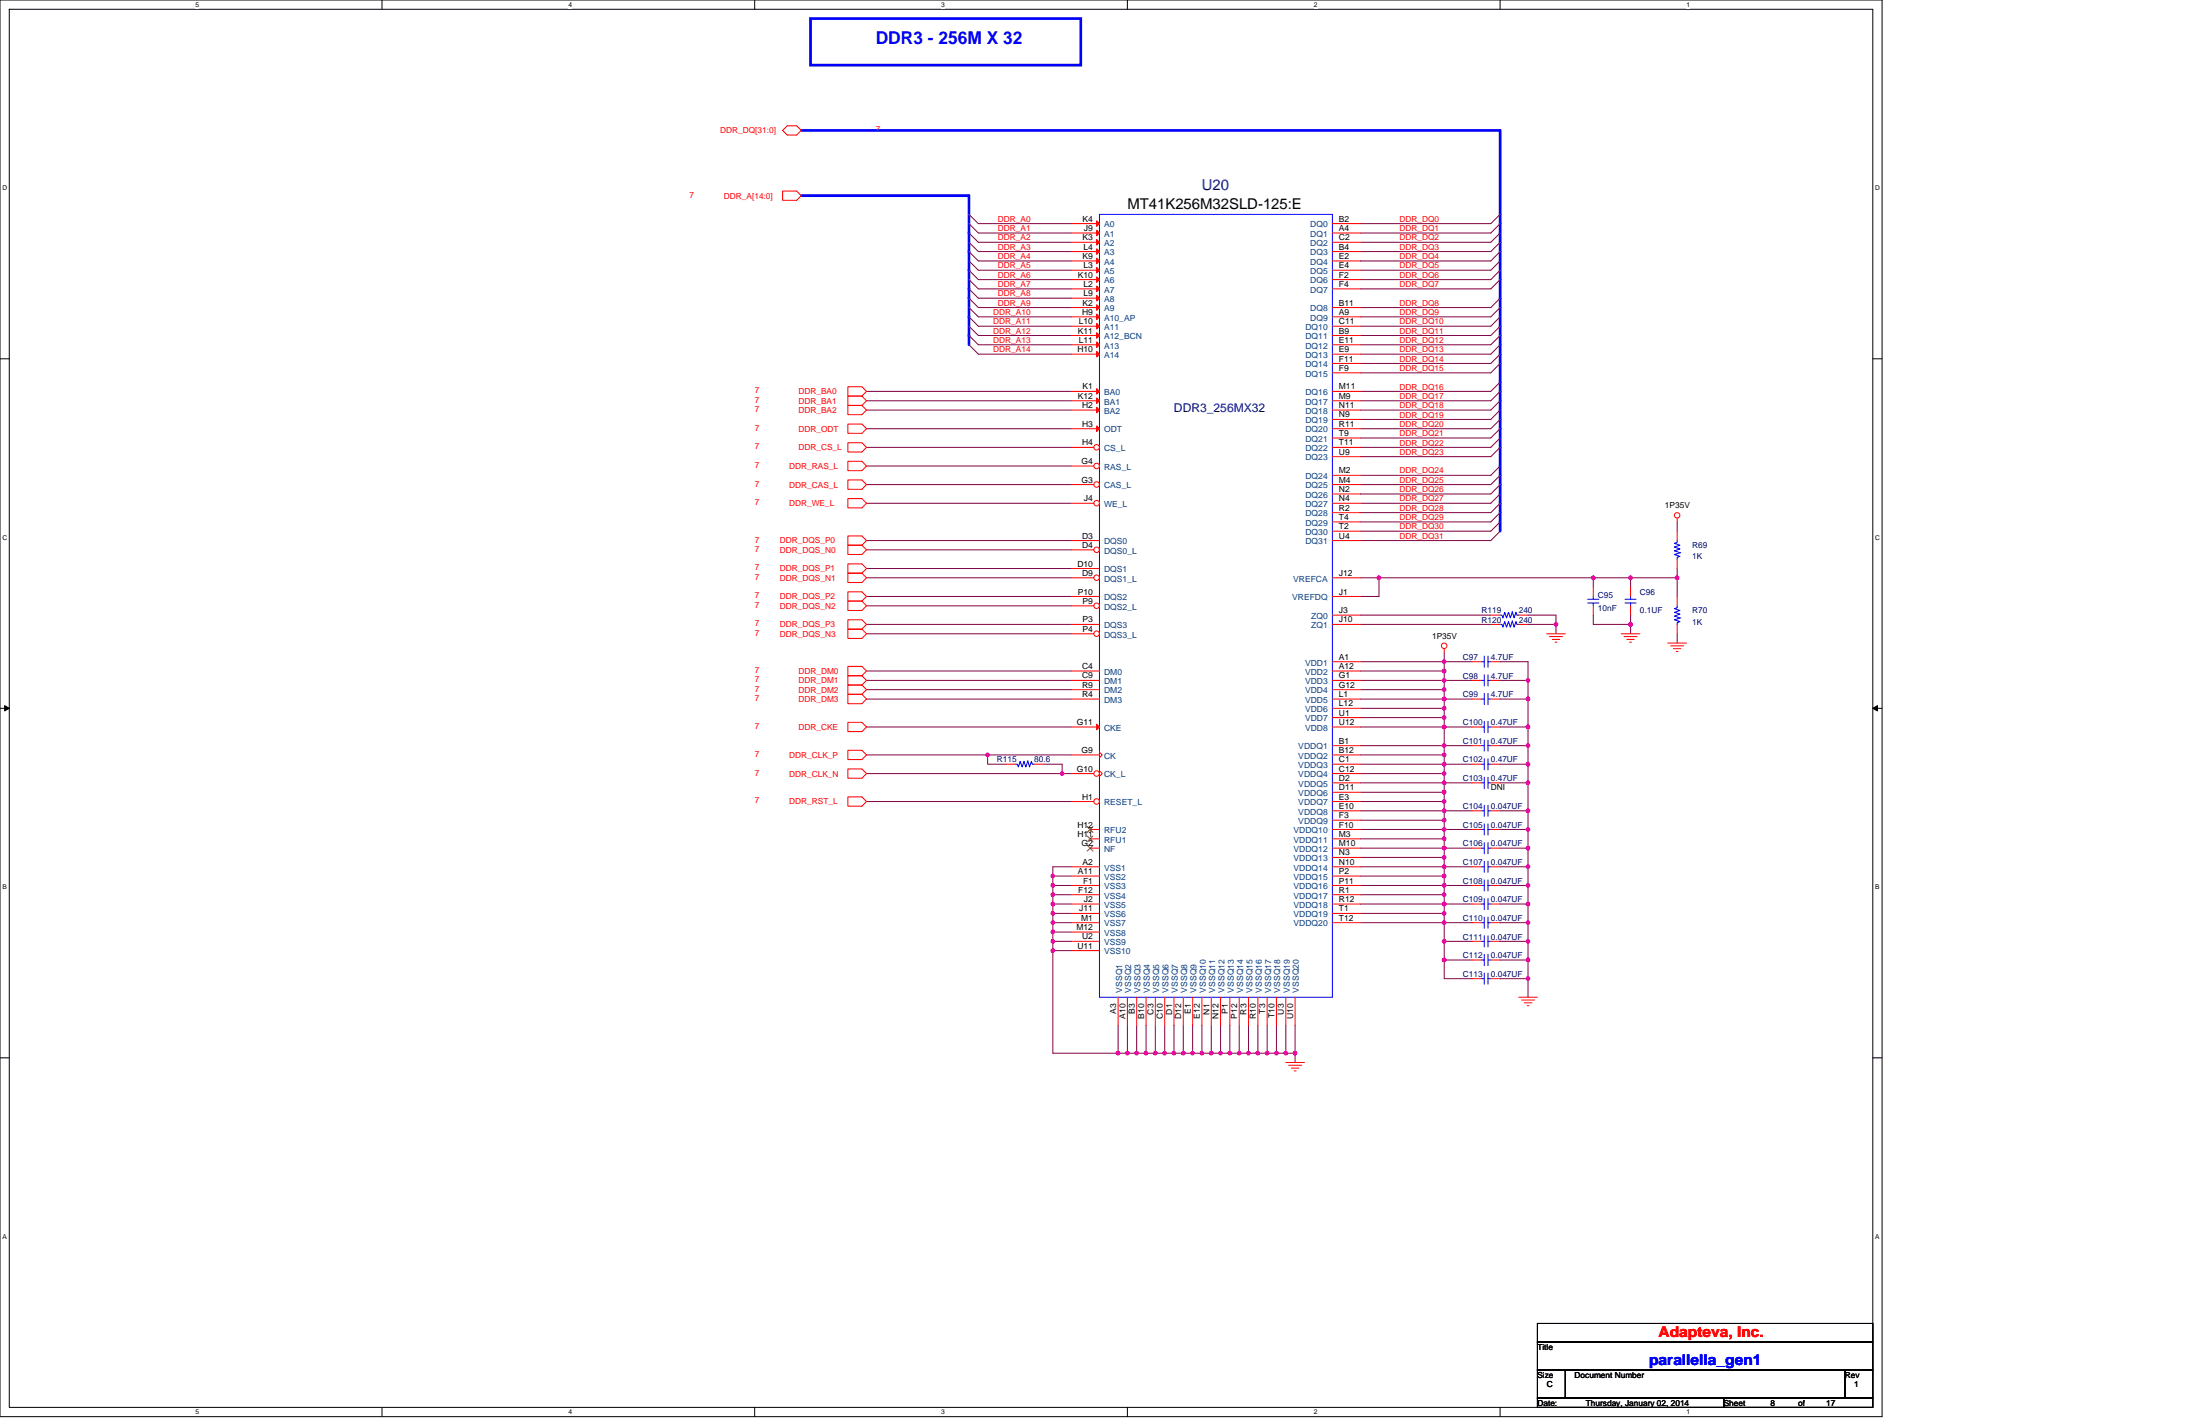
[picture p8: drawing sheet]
<svg xmlns="http://www.w3.org/2000/svg" width="432mm" height="279mm" viewBox="0 0 432 279" stroke-linecap="round" stroke-linejoin="round" font-family="sans-serif">
<path d="M0 0h369.4v278h-369.4zM1.8 1.8h365.8v274.3h-365.8z" fill="none" stroke="#000" stroke-width=".2"/>
<g fill="#fff">
<path d="M38.4 .2h.7v1.5h-.7z"/>
<path d="M38.4 276.3h.7v1.5h-.7z"/>
</g>
<path d="M75 0v1.8M75 276.1v1.9" fill="none" stroke="#000" stroke-width=".2"/>
<g fill="#fff">
<path d="M111.5 .2h.8v1.5h-.8z"/>
<path d="M111.5 276.3h.8v1.5h-.8z"/>
</g>
<path d="M148.1 0v1.8M148.1 276.1v1.9" fill="none" stroke="#000" stroke-width=".2"/>
<g fill="#fff">
<path d="M184.7 .2h.7v1.5h-.7z"/>
<path d="M184.7 276.3h.7v1.5h-.7z"/>
</g>
<path d="M221.3 0v1.8M221.3 276.1v1.9" fill="none" stroke="#000" stroke-width=".2"/>
<g fill="#fff">
<path d="M257.9 .2h.7v1.5h-.7z"/>
<path d="M257.9 276.3h.7v1.5h-.7z"/>
</g>
<path d="M294.4 0v1.8M294.4 276.1v1.9" fill="none" stroke="#000" stroke-width=".2"/>
<g fill="#fff">
<path d="M331 .2h.7v1.5h-.7z"/>
<path d="M331 276.3h.7v1.5h-.7z"/>
<path d="M.5 36.1h.9v1.5h-.9z"/>
<path d="M368 36.1h1v1.5h-1z"/>
<path d="M.5 104.7h.9v1.5h-.9z"/>
<path d="M368 104.7h1v1.5h-1z"/>
</g>
<path d="M0 70.4h1.8M367.6 70.4h1.8" fill="none" stroke="#000" stroke-width=".2"/>
<g fill="#fff">
<path d="M.5 173.3h.8v1.4h-.8z"/>
<path d="M368 173.3h.9v1.4h-.9z"/>
</g>
<path d="M0 139h1.8M367.6 139h1.8" fill="none" stroke="#000" stroke-width=".2"/>
<path d="M.9 138.5l.9 .5-.9 .5zM367.6 139l.9-.5v1z" fill="#000" stroke="#000" stroke-width=".2"/>
<g fill="#fff">
<path d="M.5 241.9h.8v1.4h-.8z"/>
<path d="M368 241.9h.9v1.4h-.9z"/>
</g>
<path d="M0 207.6h1.8M367.6 207.6h1.8M301.8 259.7h65.8v3.6h-65.8zM301.8 263.3h65.8v5.5h-65.8zM301.8 274.3h36.5v1.8h-36.5zM301.8 268.8h5.4v5.5h-5.4zM307.2 268.8h54.9v5.5h-54.9zM338.3 274.3h29.3v1.8h-29.3zM362.1 268.8h5.5v5.5h-5.5z" fill="none" stroke="#000" stroke-width=".2"/>
<path d="M159.1 3.6h53v9.2h-53zM157.3 38.4h32.9v29.2M157.3 25.6h137.1v78.6" fill="none" stroke="#00f" stroke-width=".53"/>
<g fill="none" stroke="#800040" stroke-width=".2">
<path d="M190.2 42.1l1.8 1.8h18.3M190.2 43.9l1.8 1.8h18.3M190.2 45.7l1.8 1.8h18.3M190.2 47.5l1.8 1.9h18.3M190.2 49.4l1.8 1.8h18.3M190.2 51.2l1.8 1.8h18.3M190.2 53l1.8 1.9h18.3M190.2 54.9l1.8 1.8h18.3M190.2 56.7l1.8 1.8h18.3M190.2 58.5l1.8 1.8h18.3M294.4 42.1l-1.8 1.8h-25.6M294.4 43.9l-1.8 1.8h-25.6"/>
<path d="M294.4 45.7l-1.8 1.8h-25.6M294.4 47.5l-1.8 1.9h-25.6M294.4 49.4l-1.8 1.8h-25.6M294.4 51.2l-1.8 1.8h-25.6M294.4 53l-1.8 1.9h-25.6M294.4 54.9l-1.8 1.8h-25.6M294.4 58.5l-1.8 1.8h-25.6M170.1 76.8h40.2M170.1 78.6h40.2M190.2 60.3l1.8 1.9h18.3M190.2 62.2l1.8 1.8h18.3M190.2 64l1.8 1.8h18.3"/>
<path d="M190.2 65.8l1.8 1.8h18.3M190.2 67.6l1.8 1.9h18.3M294.4 60.3l-1.8 1.9h-25.6M294.4 62.2l-1.8 1.8h-25.6M294.4 64l-1.8 1.8h-25.6M294.4 65.8l-1.8 1.8h-25.6M294.4 67.6l-1.8 1.9h-25.6M294.4 69.5l-1.8 1.8h-25.6M294.4 71.3l-1.8 1.9h-25.6M294.4 76.8l-1.8 1.8h-25.6M294.4 78.6l-1.8 1.9h-25.6M294.4 75l-1.8 1.8h-25.6"/>
<path d="M170.1 80.5h40.2M170.1 84.1h40.2M170.1 87.8h40.2M170.1 91.4h40.2M170.1 95.1h40.2M170.1 98.7h40.2M294.4 80.5l-1.8 1.8h-25.6M294.4 82.3l-1.8 1.8h-25.6M294.4 84.1l-1.8 1.8h-25.6M294.4 85.9l-1.8 1.9h-25.6M294.4 87.8l-1.8 1.8h-25.6M294.4 91.4l-1.8 1.9h-25.6"/>
<path d="M294.4 93.3l-1.8 1.8h-25.6M294.4 95.1l-1.8 1.8h-25.6M294.4 96.9l-1.8 1.8h-25.6M294.4 98.7l-1.8 1.9h-25.6M170.1 117h40.2M170.1 118.9h40.2M170.1 107.9h40.2M170.1 106.1h40.2M170.1 111.5h40.2M170.1 113.4h40.2M267 113.4h3.7v3.6h-3.7M270.7 113.4h42"/>
<path d="M294.4 100.6l-1.8 1.8h-25.6M294.4 102.4l-1.8 1.8h-25.6M294.4 104.2l-1.8 1.9h-25.6M312.7 113.4v1.8M312.7 113.4h7.3M320 113.4h9.2M320 113.4v1.8M329.2 111.5v5.5M329.2 102.4v1.8M170.1 122.5h40.2M170.1 124.4h40.2M170.1 131.7h40.2"/>
<path d="M170.1 133.5h40.2M170.1 135.3h40.2M170.1 137.2h40.2M267 120.7h25.6M267 139h16.5M267 135.3h16.5M267 133.5h16.5M267 131.7h16.5M267 129.8h16.5v1.9M267 137.2h16.5M267 122.5h25.6M283.5 128v1.8h5.4"/>
<path d="M283.5 137.2h5.4M283.5 133.5h5.4M283.5 131.7v1.8M283.5 137.2v1.8M283.5 133.5v1.8M283.5 139v1.8M283.5 135.3v1.9M294.4 129.8h5.5v3.7M294.4 133.5h5.5M294.4 137.2h5.5M299.9 120.7h5.5v1.8M299.9 133.5v3.7"/>
<path d="M299.9 137.2v5.4M299.9 122.5h5.5M305.4 122.5v1.9M312.7 120.7v1.8h7.3M320 120.7v1.8M320 122.5v1.9M329.2 124.4v1.8M170.1 157.3h40.2M170.1 142.6h40.2M170.1 148.1h23.7v1.8h3.7M193.8 148.1h16.5M204.8 149.9h3.7v1.9h-38.4"/>
<path d="M208.5 151.8h1.8M267 155.4h16.5M267 153.6h16.5M267 151.8h16.5M267 142.6h16.5M267 140.8h16.5M267 148.1h16.5M267 157.3h16.5M267 149.9h16.5M267 159.1h16.5M267 146.3h16.5M283.5 153.6h5.4"/>
<path d="M283.5 142.6h5.4M283.5 146.3h5.4M283.5 159.1h5.4M283.5 149.9h5.4M283.5 153.6v1.8M283.5 148.1v1.8M283.5 140.8v1.8M283.5 155.4v1.9M283.5 146.3v1.8M283.5 149.9v1.9M283.5 151.8v1.8M283.5 159.1v1.8"/>
<path d="M283.5 157.3v1.8M283.5 142.6v3.7M294.4 159.1h5.5M294.4 153.6h5.5M294.4 149.9h5.5M294.4 146.3h5.5M294.4 142.6h5.5M299.9 153.6v5.5M299.9 149.9v3.7M299.9 146.3v3.6M299.9 142.6v3.7M299.9 159.1v3.7"/>
<path d="M206.7 171.9h3.6M206.7 179.2v1.8M206.7 177.4v1.8M206.7 175.6v1.8M206.7 173.7v1.9M206.7 171.9v1.8M206.7 179.2h3.6M206.7 177.4h3.6M206.7 175.6h3.6M206.7 173.7h3.6M210.3 170.1h-3.6v1.8M267 160.9h16.5"/>
<path d="M267 162.8h16.5M267 164.6h16.5M267 166.4h16.5M267 168.2h16.5M267 171.9h16.5v1.8M267 175.6h16.5v1.8M267 177.4h16.5M267 179.2h16.5v1.8M267 173.7h16.5M267 170.1h16.5M283.5 170.1h5.4M283.5 166.4h5.4"/>
<path d="M283.5 162.8h5.4M283.5 164.6v1.8M283.5 173.7h5.4M283.5 177.4h5.4M283.5 168.2v1.9M283.5 160.9v1.9M283.5 173.7v1.9M283.5 162.8v1.8M283.5 166.4v1.8M283.5 177.4v1.8M283.5 170.1v1.8M294.4 170.1h5.5"/>
<path d="M294.4 166.4h5.5M294.4 162.8h5.5M294.4 177.4h5.5M294.4 173.7h5.5M299.9 166.4v3.7M299.9 162.8v3.6M299.9 173.7v3.7M299.9 177.4v3.6M299.9 170.1v3.6M206.7 186.5h3.6M206.7 182.9h3.6M206.7 186.5v20.2h12.8"/>
<path d="M206.7 182.9v1.8M206.7 181v1.9M206.7 184.7v1.8M206.7 184.7h3.6M206.7 181h3.6M267 181h16.5M283.5 184.7h5.4M283.5 181h5.4M283.5 188.4h5.4M283.5 188.4v3.6h5.4M283.5 181v3.7M283.5 184.7v3.7"/>
<path d="M294.4 184.7h5.5M294.4 181h5.5M294.4 188.4h5.5M294.4 192h5.5M299.9 192v3.7M299.9 181v3.7M299.9 184.7v3.7M299.9 188.4v3.6M219.5 201.2v5.5M219.5 206.7h1.8M221.3 201.2v5.5M221.3 206.7h1.8"/>
<path d="M223.1 206.7h1.8M223.1 201.2v5.5M224.9 201.2v5.5M224.9 206.7h1.9M226.8 201.2v5.5h1.8M228.6 206.7h1.8M228.6 201.2v5.5M230.4 201.2v5.5h1.8M232.2 201.2v5.5M232.2 206.7h1.9M234.1 201.2v5.5M234.1 206.7h1.8"/>
<path d="M235.9 201.2v5.5h1.8M237.7 201.2v5.5M237.7 206.7h1.9M239.6 206.7h1.8M239.6 201.2v5.5M241.4 201.2v5.5M241.4 206.7h1.8M243.2 201.2v5.5h1.8M245 201.2v5.5M245 206.7h1.9M246.9 201.2v5.5h1.8M248.7 201.2v5.5"/>
<path d="M248.7 206.7h1.8M250.5 201.2v5.5h1.9M252.4 201.2v5.5M252.4 206.7h1.8v1.8M254.2 201.2v5.5"/>
</g>
<g fill="#f0f" stroke="#f0f" stroke-width=".2">
<circle cx="230.4" cy="206.6" r=".35"/>
<circle cx="228.6" cy="206.6" r=".36"/>
<circle cx="226.7" cy="206.6" r=".35"/>
<circle cx="224.9" cy="206.6" r=".35"/>
<circle cx="223.1" cy="206.6" r=".36"/>
<circle cx="254.2" cy="206.6" r=".35"/>
<circle cx="221.3" cy="206.6" r=".35"/>
<circle cx="252.4" cy="206.6" r=".35"/>
<circle cx="250.5" cy="206.6" r=".36"/>
<circle cx="248.7" cy="206.6" r=".35"/>
<circle cx="246.9" cy="206.6" r=".36"/>
<circle cx="245" cy="206.6" r=".35"/>
<circle cx="239.6" cy="206.6" r=".35"/>
<circle cx="237.7" cy="206.6" r=".36"/>
<circle cx="235.9" cy="206.6" r=".35"/>
<circle cx="234.1" cy="206.6" r=".35"/>
<circle cx="232.2" cy="206.6" r=".36"/>
<circle cx="243.2" cy="206.6" r=".35"/>
<circle cx="206.6" cy="186.5" r=".36"/>
<circle cx="206.6" cy="184.7" r=".35"/>
<circle cx="206.6" cy="182.9" r=".36"/>
<circle cx="206.6" cy="181" r=".35"/>
<circle cx="206.6" cy="179.2" r=".35"/>
<circle cx="206.6" cy="177.4" r=".36"/>
<circle cx="206.6" cy="175.5" r=".35"/>
<circle cx="206.6" cy="173.7" r=".36"/>
<circle cx="206.6" cy="171.9" r=".35"/>
<circle cx="312.7" cy="113.4" r=".36"/>
<circle cx="270.6" cy="113.4" r=".36"/>
<circle cx="320" cy="122.5" r=".36"/>
<circle cx="299.9" cy="170.1" r=".35"/>
<circle cx="299.9" cy="192" r=".36"/>
<circle cx="299.9" cy="166.4" r=".35"/>
<circle cx="299.9" cy="159.1" r=".36"/>
<circle cx="299.9" cy="153.6" r=".35"/>
<circle cx="299.9" cy="149.9" r=".36"/>
<circle cx="283.4" cy="155.4" r=".36"/>
<circle cx="283.4" cy="153.6" r=".36"/>
<circle cx="283.4" cy="151.8" r=".36"/>
<circle cx="283.4" cy="142.6" r=".36"/>
<circle cx="283.4" cy="135.3" r=".36"/>
<circle cx="283.4" cy="133.5" r=".36"/>
<circle cx="283.4" cy="131.7" r=".36"/>
<circle cx="283.4" cy="129.8" r=".36"/>
<circle cx="283.4" cy="148.1" r=".36"/>
<circle cx="283.4" cy="157.3" r=".36"/>
<circle cx="283.4" cy="160.9" r=".36"/>
<circle cx="283.4" cy="162.7" r=".36"/>
<circle cx="283.4" cy="164.6" r=".36"/>
<circle cx="283.4" cy="166.4" r=".36"/>
<circle cx="283.4" cy="181" r=".36"/>
<circle cx="283.4" cy="168.2" r=".36"/>
<circle cx="283.4" cy="171.9" r=".36"/>
<circle cx="283.4" cy="175.5" r=".36"/>
<circle cx="283.4" cy="177.4" r=".36"/>
<circle cx="283.4" cy="179.2" r=".36"/>
<circle cx="299.9" cy="146.3" r=".36"/>
<circle cx="283.4" cy="149.9" r=".36"/>
<circle cx="299.9" cy="162.7" r=".35"/>
<circle cx="283.4" cy="140.8" r=".36"/>
<circle cx="283.4" cy="139" r=".36"/>
<circle cx="299.9" cy="142.6" r=".35"/>
<circle cx="299.9" cy="137.1" r=".36"/>
<circle cx="299.9" cy="177.4" r=".36"/>
<circle cx="299.9" cy="173.7" r=".36"/>
<circle cx="299.9" cy="184.7" r=".35"/>
<circle cx="299.9" cy="181" r=".35"/>
<circle cx="299.9" cy="188.3" r=".35"/>
<circle cx="283.4" cy="184.7" r=".36"/>
<circle cx="283.4" cy="137.1" r=".36"/>
<circle cx="241.4" cy="206.6" r=".36"/>
<circle cx="219.4" cy="206.6" r=".36"/>
<circle cx="283.4" cy="159.1" r=".36"/>
<circle cx="283.4" cy="173.7" r=".36"/>
<circle cx="283.4" cy="146.3" r=".36"/>
<circle cx="283.4" cy="170.1" r=".36"/>
<circle cx="283.4" cy="188.3" r=".36"/>
<circle cx="299.9" cy="133.5" r=".35"/>
<circle cx="305.4" cy="122.5" r=".36"/>
<circle cx="329.2" cy="113.4" r=".36"/>
<circle cx="320" cy="113.4" r=".36"/>
<circle cx="193.8" cy="148.1" r=".35"/>
<circle cx="208.5" cy="151.8" r=".35"/>
</g>
<g fill="none" stroke="#f00" stroke-width=".2">
<path d="M153.6 37.5h2.8l.9 .9-.9 .9h-2.8zM154.5 24.7h1.9l.9 .9-.9 .9h-1.9l-.9-.9zM210.3 43.9h5.5M210.3 45.7h5.5M210.3 47.5h5.5M210.3 49.4h5.5M210.3 51.2h5.5M210.3 53h5.5M210.3 54.9h5.5M210.3 56.7h5.5M210.3 58.5h5.5M166.4 75.9h2.8l.9 .9-.9 .9h-2.8z"/>
<path d="M166.4 79.5h2.8l.9 1-.9 .9h-2.8zM169.2 77.7l.9 .9-.9 .9M169.2 77.7h-2.8v1.8h2.8M210.3 60.3h5.5M210.3 62.2h5.5M210.3 64h5.5M210.3 65.8h5.5M210.3 76.8h5.5M210.3 78.6h5.5M166.4 83.2h2.8l.9 .9-.9 .9h-2.8zM166.4 86.9h2.8l.9 .9-.9 .9h-2.8zM166.4 90.5h2.8l.9 .9-.9 1h-2.8z"/>
<path d="M166.4 94.2h2.8l.9 .9-.9 .9h-2.8zM166.4 97.8h2.8l.9 .9-.9 1h-2.8zM166.4 116.1h2.8l.9 .9-.9 .9h-2.8zM166.4 117.9h2.8l.9 1-.9 .9h-2.8zM166.4 105.2h2.8l.9 .9-.9 .9h-2.8zM166.4 107h2.8l.9 .9-.9 .9h-2.8zM166.4 110.6h2.8l.9 .9-.9 1h-2.8zM166.4 112.5h2.8l.9 .9-.9 .9h-2.8zM312.7 115.2v1.8M312.7 118.9v1.8M320 118.9v1.8M320 115.2v1.8"/>
<path d="M329.2 101.7v.7M166.4 121.6h2.8l.9 .9-.9 .9h-2.8zM166.4 123.4h2.8l.9 1-.9 .9h-2.8zM166.4 130.7h2.8l.9 1-.9 .9h-2.8zM166.4 136.2h2.8l.9 1-.9 .9h-2.8zM169.2 132.6l.9 .9-.9 .9M169.2 134.4l.9 .9-.9 .9M169.2 132.6h-2.8v1.8h2.8M169.2 134.4h-2.8v1.8h2.8M283.5 127.3v.7M288.9 137.2h1.9M288.9 129.8h1.9"/>
<path d="M288.9 133.5h1.9M292.6 137.2h1.8M292.6 129.8h1.8M292.6 133.5h1.8M292.6 122.5h1.8M298.1 122.5h1.8M303.6 124.4h3.6M304.1 124.9h2.6M304.7 125.5h1.4M305.2 126h.4M318.2 124.4h3.7M318.7 124.9h2.6"/>
<path d="M319.3 125.5h1.5M319.8 126h.4M327.3 126.2h3.7M327.9 126.7h2.6M328.4 127.3h1.5M329 127.8h.4M166.4 147.2h2.8l.9 .9-.9 .9h-2.8zM166.4 150.9h2.8l.9 .9-.9 .9h-2.8zM166.4 156.4h2.8l.9 .9-.9 .9h-2.8zM166.4 141.7h2.8l.9 .9-.9 1h-2.8zM288.9 146.3h1.9M288.9 149.9h1.9"/>
<path d="M288.9 153.6h1.9M288.9 159.1h1.9M292.6 146.3h1.8M292.6 149.9h1.8M292.6 153.6h1.8M292.6 159.1h1.8M210.3 170.1h5.5M288.9 173.7h1.9M288.9 177.4h1.9M288.9 162.8h1.9M292.6 173.7h1.8M292.6 177.4h1.8"/>
<path d="M292.6 162.8h1.8M288.9 192h1.9M288.9 181h1.9M288.9 184.7h1.9M292.6 192h1.8M292.6 181h1.8M292.6 184.7h1.8M298.1 195.7h3.7M298.6 196.2h2.6M299.2 196.8h1.5M299.7 197.3h.4M252.4 208.5h3.6"/>
<path d="M252.9 209h2.6M253.5 209.6h1.4M254 210.1h.4"/>
<circle cx="329.2" cy="101.1" r=".54"/>
<circle cx="283.5" cy="126.7" r=".54"/>
</g>
<g fill="none" stroke="#00f" stroke-width=".2">
<path d="M215.8 42.1h45.7v153.6h-45.7zM311.6 117.6h2.2M311.6 118.3h2.2M312.7 117v.6M312.7 118.3v.6M318.9 117.6h2.2M318.9 118.3h2.2M320 118.3v.6M320 117v.6M290.8 137.2h.5M290.8 129.8h.5M290.8 133.5h.5"/>
<path d="M291.3 136.1v2.1M291.3 128.7v2.2M291.3 132.4v2.2M292.1 136.1v2.1M292.1 137.2h.5M292.1 128.7v2.2M292.1 129.8h.5M292.1 132.4v2.2M292.1 133.5h.5M296.8 121.8l.4 1.3 .3-1.1 .2 .5h.4M296.8 122l-.4 1.1-.3-1.1-.4 1.1-.4-1.1-.3 1.1-.2-.6h-.4M290.8 146.3h.5"/>
<path d="M290.8 149.9h.5M290.8 153.6h.5M290.8 159.1h.5M291.3 145.2v2.2M291.3 148.9v2.1M291.3 152.5v2.2M291.3 158v2.2M292.1 145.2v2.2M292.1 146.3h.5M292.1 148.9v2.1M292.1 149.9h.5M292.1 152.5v2.2"/>
<path d="M292.1 153.6h.5M292.1 158v2.2M292.1 159.1h.5M290.8 173.7h.5M290.8 177.4h.5M290.8 162.8h.5M291.3 172.6v2.2M291.3 176.3v2.2M291.3 179.9v2.2M291.3 161.6v2.3M292.1 172.6v2.2M292.1 173.7h.5"/>
<path d="M292.1 176.3v2.2M292.1 177.4h.5M292.1 179.9v2.2M292.1 161.6v2.3M292.1 162.8h.5M290.8 192h.5M290.8 181h.5M290.8 184.7h.5M291.3 190.9v2.2M291.3 183.6v2.2M292.1 190.9v2.2M292.1 192h.5"/>
<path d="M292.1 181h.5M292.1 183.6v2.2M292.1 184.7h.5"/>
</g>
<g fill="#f00" stroke="#f00" stroke-width=".2">
<path d="M215.2 43.3l.6 .6-.6 .5z"/>
<path d="M215.2 45.2l.6 .5-.6 .6z"/>
<path d="M215.2 47l.6 .5-.6 .6z"/>
<path d="M215.2 48.8l.6 .6-.6 .5z"/>
<path d="M215.2 50.7l.6 .5-.6 .6z"/>
<path d="M215.2 52.5l.6 .5-.6 .6z"/>
<path d="M215.2 54.3l.6 .6-.6 .5z"/>
<path d="M215.2 56.1l.6 .6-.6 .5z"/>
<path d="M215.2 58l.6 .5-.6 .6z"/>
<path d="M215.2 59.8l.6 .5-.6 .6z"/>
<path d="M215.2 61.6l.6 .6-.6 .5z"/>
<path d="M215.2 63.5l.6 .5-.6 .6z"/>
<path d="M215.2 65.3l.6 .5-.6 .6z"/>
<path d="M215.2 76.2l.6 .6-.6 .5z"/>
<path d="M215.2 78.1l.6 .5-.6 .6z"/>
</g>
<circle cx="215.2" cy="87.8" r=".54" fill="#fff" stroke="#f00" stroke-width=".2"/>
<path d="M210.3 87.8h4.4" fill="none" stroke="#f00" stroke-width=".2"/>
<circle cx="215.2" cy="91.4" r=".54" fill="#fff" stroke="#f00" stroke-width=".2"/>
<path d="M210.3 91.4h4.4" fill="none" stroke="#f00" stroke-width=".2"/>
<circle cx="215.2" cy="95.1" r=".54" fill="#fff" stroke="#f00" stroke-width=".2"/>
<path d="M210.3 95.1h4.4" fill="none" stroke="#f00" stroke-width=".2"/>
<circle cx="215.2" cy="98.7" r=".54" fill="#fff" stroke="#f00" stroke-width=".2"/>
<path d="M210.3 98.7h4.4M210.3 142.6h5.5M210.3 148.1h5.5M215.8 147.6l.5 .5-.5 .6M215.8 151.2l.5 .6-.5 .5" fill="none" stroke="#f00" stroke-width=".2"/>
<path d="M215.2 142.1l.6 .5-.6 .6z" fill="#f00" stroke="#f00" stroke-width=".2"/>
<circle cx="215.2" cy="151.8" r=".54" fill="#fff" stroke="#f00" stroke-width=".2"/>
<g fill="none" stroke="#f00" stroke-width=".2">
<path d="M261.5 43.9h5.5M261.5 45.7h5.5M261.5 47.5h5.5M261.5 49.4h5.5M261.5 51.2h5.5M261.5 53h5.5M261.5 54.9h5.5M261.5 56.7h5.5M210.3 67.6h5.5M210.3 80.5h5.5M210.3 84.1h5.5M261.5 113.4h5.5"/>
<path d="M261.5 129.8h5.5M261.5 131.7h5.5M261.5 133.5h5.5M261.5 135.3h5.5M261.5 137.2h5.5M261.5 120.7h5.5M210.3 151.8h4.4M261.5 146.3h5.5M261.5 148.1h5.5M261.5 149.9h5.5M261.5 151.8h5.5M210.3 171.9h5.5"/>
<path d="M210.3 173.7h5.5M210.3 175.6h5.5M210.3 177.4h5.5M219.5 195.7v5.5M221.3 195.7v5.5M223.1 195.7v5.5M224.9 195.7v5.5M226.8 195.7v5.5"/>
</g>
<g fill="#f00" stroke="#f00" stroke-width=".2">
<path d="M215.2 79.9l.6 .6-.6 .5z"/>
<path d="M215.2 83.6l.6 .5-.6 .6z"/>
<path d="M215.2 67.1l.6 .5-.6 .6z"/>
</g>
<circle cx="215.2" cy="157.3" r=".54" fill="#fff" stroke="#f00" stroke-width=".2"/>
<g fill="none" stroke="#f00" stroke-width=".2">
<path d="M210.3 69.5h5.5M210.3 106.1h5.5M261.5 117h5.5M261.5 139h5.5M210.3 157.3h4.4M261.5 140.8h5.5M261.5 142.6h5.5M210.3 179.2h5.5M214 166.4h1.8M214 164.6h1.8M214 162.8h1.8M210.3 181h5.5"/>
<path d="M210.3 182.9h5.5M210.3 184.7h5.5M210.3 186.5h5.5"/>
</g>
<path d="M213.4 165.9l1.1 1.1M213.4 164l1.1 1.2M213.4 162.2l1.1 1.1M214.5 165.9l-1.1 1.1M214.5 164l-1.1 1.2M214.5 162.2l-1.1 1.1" fill="none" stroke="#804000" stroke-width=".2"/>
<path d="M215.2 68.9l.6 .6-.6 .5z" fill="#f00" stroke="#f00" stroke-width=".2"/>
<circle cx="215.2" cy="107.9" r=".54" fill="#fff" stroke="#f00" stroke-width=".2"/>
<g fill="none" stroke="#f00" stroke-width=".2">
<path d="M261.5 60.3h5.5M261.5 62.2h5.5M261.5 64h5.5M261.5 65.8h5.5M261.5 67.6h5.5M261.5 69.5h5.5M261.5 71.3h5.5M261.5 73.2h5.5M261.5 76.8h5.5M261.5 78.6h5.5M261.5 80.5h5.5M261.5 82.3h5.5"/>
<path d="M261.5 84.1h5.5M261.5 85.9h5.5M261.5 87.8h5.5M261.5 89.6h5.5M261.5 93.3h5.5M261.5 95.1h5.5M261.5 96.9h5.5M261.5 98.7h5.5M210.3 111.5h5.5M210.3 107.9h4.4M261.5 100.6h5.5M261.5 102.4h5.5"/>
<path d="M261.5 104.2h5.5M261.5 106.1h5.5"/>
</g>
<circle cx="215.2" cy="113.4" r=".54" fill="#fff" stroke="#f00" stroke-width=".2"/>
<path d="M210.3 117h5.5M210.3 113.4h4.4" fill="none" stroke="#f00" stroke-width=".2"/>
<circle cx="215.2" cy="118.9" r=".54" fill="#fff" stroke="#f00" stroke-width=".2"/>
<path d="M210.3 118.9h4.4M210.3 122.5h5.5" fill="none" stroke="#f00" stroke-width=".2"/>
<circle cx="215.2" cy="124.3" r=".54" fill="#fff" stroke="#f00" stroke-width=".2"/>
<g fill="none" stroke="#f00" stroke-width=".2">
<path d="M329.2 109.7v1.8M329.2 104.2v1.9M329.2 117v1.9M210.3 131.7h5.5M210.3 133.5h5.5M210.3 135.3h5.5M210.3 137.2h5.5M210.3 124.4h4.4M261.5 122.5h5.5M292.6 120.7h1.8M298.1 120.7h1.8M329.2 122.5v1.9"/>
<path d="M197.5 149.9h1.8M203 149.9h1.8M261.5 153.6h5.5M261.5 155.4h5.5M261.5 157.3h5.5M261.5 159.1h5.5M288.9 142.6h1.9M292.6 142.6h1.8M261.5 160.9h5.5M261.5 162.8h5.5M261.5 164.6h5.5M261.5 166.4h5.5"/>
<path d="M261.5 168.2h5.5M261.5 170.1h5.5M261.5 171.9h5.5M261.5 173.7h5.5M261.5 175.6h5.5M261.5 177.4h5.5M261.5 179.2h5.5M288.9 166.4h1.9M288.9 170.1h1.9M292.6 166.4h1.8M292.6 170.1h1.8M228.6 195.7v5.5"/>
<path d="M230.4 195.7v5.5M232.2 195.7v5.5M234.1 195.7v5.5M235.9 195.7v5.5M237.7 195.7v5.5M239.6 195.7v5.5M241.4 195.7v5.5M243.2 195.7v5.5M245 195.7v5.5M246.9 195.7v5.5M248.7 195.7v5.5M250.5 195.7v5.5"/>
<path d="M252.4 195.7v5.5M254.2 195.7v5.5M261.5 181h5.5M288.9 188.4h1.9M292.6 188.4h1.8"/>
</g>
<g fill="none" stroke="#00f" stroke-width=".2">
<path d="M296.8 120l.4 1.2 .3-1.1 .2 .6h.4M329.2 106.1v.3l-.6 .2 1.1 .4-1.1 .3 1.1 .4-1.1 .4 1.1 .3M329.2 118.9v.3l-.6 .2 1.1 .4-1.1 .3 1.1 .4-1.1 .4 1.1 .3M329.9 108.4l-1.3 .4 1.1 .4-.5 .1v.4M296.8 120.1l-.4 1.1-.3-1.1-.4 1.1-.4-1.1-.3 1.1-.2-.5h-.4M329.9 121.2l-1.3 .4 1.1 .4-.5 .2v.3M201.7 149.4l-.4 1.1-.3-1.1-.4 1.1-.4-1.1-.3 1.1-.2-.6h-.4M201.7 149.2l.4 1.3 .3-1.1 .2 .5h.4M290.8 142.6h.5M291.3 141.5v2.2M292.1 141.5v2.2M292.1 142.6h.5"/>
<path d="M290.8 166.4h.5M290.8 170.1h.5M291.3 165.3v2.2M291.3 169v2.2M292.1 165.3v2.2M292.1 166.4h.5M292.1 169v2.2M292.1 170.1h.5M290.8 188.4h.5M291.3 187.3v2.2M292.1 187.3v2.2M292.1 188.4h.5"/>
</g>
<g fill="#f0f" stroke="#f0f" stroke-width=".2">
<circle cx="230.4" cy="206.6" r=".35"/>
<circle cx="228.6" cy="206.6" r=".36"/>
<circle cx="226.7" cy="206.6" r=".35"/>
<circle cx="224.9" cy="206.6" r=".35"/>
<circle cx="223.1" cy="206.6" r=".36"/>
<circle cx="254.2" cy="206.6" r=".35"/>
<circle cx="221.3" cy="206.6" r=".35"/>
<circle cx="252.4" cy="206.6" r=".35"/>
<circle cx="250.5" cy="206.6" r=".36"/>
<circle cx="248.7" cy="206.6" r=".35"/>
<circle cx="246.9" cy="206.6" r=".36"/>
<circle cx="245" cy="206.6" r=".35"/>
<circle cx="239.6" cy="206.6" r=".35"/>
<circle cx="237.7" cy="206.6" r=".36"/>
<circle cx="235.9" cy="206.6" r=".35"/>
<circle cx="234.1" cy="206.6" r=".35"/>
<circle cx="232.2" cy="206.6" r=".36"/>
<circle cx="243.2" cy="206.6" r=".35"/>
<circle cx="206.6" cy="186.5" r=".36"/>
<circle cx="206.6" cy="184.7" r=".35"/>
<circle cx="206.6" cy="182.9" r=".36"/>
<circle cx="206.6" cy="181" r=".35"/>
<circle cx="206.6" cy="179.2" r=".35"/>
<circle cx="206.6" cy="177.4" r=".36"/>
<circle cx="206.6" cy="175.5" r=".35"/>
<circle cx="206.6" cy="173.7" r=".36"/>
<circle cx="206.6" cy="171.9" r=".35"/>
<circle cx="312.7" cy="113.4" r=".36"/>
<circle cx="270.6" cy="113.4" r=".36"/>
<circle cx="320" cy="122.5" r=".36"/>
<circle cx="299.9" cy="170.1" r=".35"/>
<circle cx="299.9" cy="192" r=".36"/>
<circle cx="299.9" cy="166.4" r=".35"/>
<circle cx="299.9" cy="159.1" r=".36"/>
<circle cx="299.9" cy="153.6" r=".35"/>
<circle cx="299.9" cy="149.9" r=".36"/>
<circle cx="283.4" cy="155.4" r=".36"/>
<circle cx="283.4" cy="153.6" r=".36"/>
<circle cx="283.4" cy="151.8" r=".36"/>
<circle cx="283.4" cy="142.6" r=".36"/>
<circle cx="283.4" cy="135.3" r=".36"/>
<circle cx="283.4" cy="133.5" r=".36"/>
<circle cx="283.4" cy="131.7" r=".36"/>
<circle cx="283.4" cy="129.8" r=".36"/>
<circle cx="283.4" cy="148.1" r=".36"/>
<circle cx="283.4" cy="157.3" r=".36"/>
<circle cx="283.4" cy="160.9" r=".36"/>
<circle cx="283.4" cy="162.7" r=".36"/>
<circle cx="283.4" cy="164.6" r=".36"/>
<circle cx="283.4" cy="166.4" r=".36"/>
<circle cx="283.4" cy="181" r=".36"/>
<circle cx="283.4" cy="168.2" r=".36"/>
<circle cx="283.4" cy="171.9" r=".36"/>
<circle cx="283.4" cy="175.5" r=".36"/>
<circle cx="283.4" cy="177.4" r=".36"/>
<circle cx="283.4" cy="179.2" r=".36"/>
<circle cx="299.9" cy="146.3" r=".36"/>
<circle cx="283.4" cy="149.9" r=".36"/>
<circle cx="299.9" cy="162.7" r=".35"/>
<circle cx="283.4" cy="140.8" r=".36"/>
<circle cx="283.4" cy="139" r=".36"/>
<circle cx="299.9" cy="142.6" r=".35"/>
<circle cx="299.9" cy="137.1" r=".36"/>
<circle cx="299.9" cy="177.4" r=".36"/>
<circle cx="299.9" cy="173.7" r=".36"/>
<circle cx="299.9" cy="184.7" r=".35"/>
<circle cx="299.9" cy="181" r=".35"/>
<circle cx="299.9" cy="188.3" r=".35"/>
<circle cx="283.4" cy="184.7" r=".36"/>
<circle cx="283.4" cy="137.1" r=".36"/>
<circle cx="241.4" cy="206.6" r=".36"/>
<circle cx="219.4" cy="206.6" r=".36"/>
<circle cx="283.4" cy="159.1" r=".36"/>
<circle cx="283.4" cy="173.7" r=".36"/>
<circle cx="283.4" cy="146.3" r=".36"/>
<circle cx="283.4" cy="170.1" r=".36"/>
<circle cx="283.4" cy="188.3" r=".36"/>
<circle cx="299.9" cy="133.5" r=".35"/>
<circle cx="305.4" cy="122.5" r=".36"/>
<circle cx="329.2" cy="113.4" r=".36"/>
<circle cx="320" cy="113.4" r=".36"/>
<circle cx="193.8" cy="148.1" r=".35"/>
<circle cx="208.5" cy="151.8" r=".35"/>
</g>
<text font-size="3.5" fill="#00f" x="171.9" y="8.7">DDR3 - 256M X 32</text>
<text font-size="2.9" x="221.3" y="41">MT41K256M32SLD-125:E</text>
<text font-size="2.9" fill="#000080" x="235.9" y="37.4">U20</text>
<text font-size="2.9" fill="#f00" x="325.5" y="262.4">Adapteva, Inc.</text>
<text font-size="2.9" fill="#00f" x="323.7" y="267.9">parallella_gen1</text>
<text font-size="2.4" fill="#000080" x="230.4" y="80.8">DDR3_256MX32</text>
<g font-size="1.7">
<text x="212.5" y="43.5">K4</text>
<text x="212.5" y="47.2">K3</text>
<text x="212.7" y="45.3">J9</text>
<text x="262.8" y="43.5">B2</text>
<text x="262.8" y="45.3">A4</text>
<text x="262.8" y="47.2">C2</text>
<text x="212.5" y="50.8">K9</text>
<text x="212.7" y="49">L4</text>
<text x="212.7" y="52.6">L3</text>
<text x="262.8" y="49">B4</text>
<text x="262.8" y="50.8">E2</text>
<text x="262.8" y="52.6">E4</text>
<text x="211.5" y="54.5">K10</text>
<text x="212.5" y="60">K2</text>
<text x="212.7" y="56.3">L2</text>
<text x="212.7" y="58.1">L9</text>
<text x="262.8" y="54.5">F2</text>
<text x="262.8" y="56.3">F4</text>
<text x="262.8" y="60">B11</text>
<text x="211.5" y="65.4">K11</text>
<text x="211.7" y="63.6">L10</text>
<text x="212.4" y="61.8">H9</text>
<text x="262.8" y="63.6">C11</text>
<text x="262.8" y="65.4">B9</text>
<text x="262.8" y="61.8">A9</text>
<text x="211.5" y="69.1">H10</text>
<text x="211.7" y="67.3">L11</text>
<text x="262.8" y="67.3">E11</text>
<text x="262.8" y="69.1">E9</text>
<text x="262.8" y="70.9">F11</text>
<text x="212.5" y="76.4">K1</text>
<text x="262.8" y="72.8">F9</text>
<text x="262.8" y="76.4">M11</text>
<text x="211.5" y="78.3">K12</text>
<text x="212.4" y="80.1">H2</text>
<text x="212.4" y="83.7">H3</text>
<text x="262.8" y="78.3">M9</text>
<text x="262.8" y="80.1">N11</text>
<text x="262.8" y="81.9">N9</text>
<text x="262.8" y="83.7">R11</text>
<text x="212.4" y="87.4">H4</text>
<text x="262.8" y="85.6">T9</text>
<text x="262.8" y="87.4">T11</text>
<text x="262.8" y="89.2">U9</text>
<text x="212.3" y="91.1">G4</text>
<text x="212.3" y="94.7">G3</text>
<text x="262.8" y="92.9">M2</text>
<text x="262.8" y="94.7">M4</text>
<text x="212.7" y="98.4">J4</text>
<text x="262.8" y="96.5">N2</text>
<text x="262.8" y="98.4">N4</text>
<text x="262.8" y="100.2">R2</text>
<text x="212.4" y="105.7">D3</text>
<text x="212.4" y="107.5">D4</text>
<text x="262.8" y="102">T4</text>
<text x="262.8" y="103.8">T2</text>
<text x="262.8" y="105.7">U4</text>
<text x="211.5" y="111.2">D10</text>
<text x="212.4" y="113">D9</text>
<text x="262.8" y="113">J12</text>
<text x="211.5" y="116.6">P10</text>
<text x="212.5" y="118.5">P9</text>
<text x="262.8" y="116.6">J1</text>
<text x="212.5" y="122.1">P3</text>
<text x="212.5" y="124">P4</text>
<text x="262.8" y="120.3">J3</text>
<text x="262.8" y="122.1">J10</text>
<text x="212.4" y="131.3">C4</text>
<text x="262.8" y="129.5">A1</text>
<text x="262.8" y="131.3">A12</text>
<text x="212.4" y="133.1">C9</text>
<text x="212.4" y="134.9">R9</text>
<text x="212.4" y="136.8">R4</text>
<text x="262.8" y="133.1">G1</text>
<text x="262.8" y="134.9">G12</text>
<text x="262.8" y="136.8">L1</text>
<text x="211.3" y="142.3">G11</text>
<text x="262.8" y="138.6">L12</text>
<text x="262.8" y="140.4">U1</text>
<text x="262.8" y="142.3">U12</text>
<text x="212.3" y="147.7">G9</text>
<text x="262.8" y="145.9">B1</text>
<text x="262.8" y="147.7">B12</text>
<text x="262.8" y="149.6">C1</text>
<text x="211.3" y="151.4">G10</text>
<text x="262.8" y="151.4">C12</text>
<text x="262.8" y="153.2">D2</text>
<text x="262.8" y="155.1">D11</text>
<text x="212.4" y="156.9">H1</text>
<text x="262.8" y="156.9">E3</text>
<text x="262.8" y="158.7">E10</text>
<text x="262.8" y="160.5">F3</text>
<text x="211.5" y="164.2">H11</text>
<text x="211.5" y="162.4">H12</text>
<text x="212.3" y="166">G2</text>
<text x="262.8" y="162.4">F10</text>
<text x="262.8" y="164.2">M3</text>
<text x="262.8" y="166">M10</text>
<text x="262.8" y="167.9">N3</text>
<text x="211.5" y="171.5">A11</text>
<text x="212.5" y="169.7">A2</text>
<text x="212.6" y="173.4">F1</text>
<text x="262.8" y="169.7">N10</text>
<text x="262.8" y="171.5">P2</text>
<text x="262.8" y="173.4">P11</text>
<text x="211.6" y="175.2">F12</text>
<text x="211.8" y="178.8">J11</text>
<text x="212.7" y="177">J2</text>
<text x="262.8" y="175.2">R1</text>
<text x="262.8" y="177">R12</text>
<text x="262.8" y="178.8">T1</text>
<text x="211.3" y="182.5">M12</text>
<text x="212.2" y="180.7">M1</text>
<text x="212.4" y="184.3">U2</text>
<text x="262.8" y="180.7">T12</text>
<text x="211.5" y="186.1">U11</text>
<text x="219.1" y="199" transform="rotate(-90 219.1 199)">A3</text>
<text x="220.9" y="199.9" transform="rotate(-90 220.9 199.9)">A10</text>
<text x="222.7" y="199" transform="rotate(-90 222.7 199)">B3</text>
<text x="224.6" y="199.9" transform="rotate(-90 224.6 199.9)">B10</text>
<text x="226.4" y="199.1" transform="rotate(-90 226.4 199.1)">C3</text>
<text x="228.2" y="200" transform="rotate(-90 228.2 200)">C10</text>
<text x="230" y="199.1" transform="rotate(-90 230 199.1)">D1</text>
<text x="231.9" y="200" transform="rotate(-90 231.9 200)">D12</text>
<text x="233.7" y="199" transform="rotate(-90 233.7 199)">E1</text>
<text x="235.5" y="199.9" transform="rotate(-90 235.5 199.9)">E12</text>
<text x="237.4" y="199.1" transform="rotate(-90 237.4 199.1)">N1</text>
<text x="239.2" y="200" transform="rotate(-90 239.2 200)">N12</text>
<text x="241" y="199" transform="rotate(-90 241 199)">P1</text>
<text x="242.8" y="199.9" transform="rotate(-90 242.8 199.9)">P12</text>
<text x="244.7" y="199.1" transform="rotate(-90 244.7 199.1)">R3</text>
<text x="246.5" y="200" transform="rotate(-90 246.5 200)">R10</text>
<text x="248.3" y="198.9" transform="rotate(-90 248.3 198.9)">T3</text>
<text x="250.1" y="199.8" transform="rotate(-90 250.1 199.8)">T10</text>
<text x="252" y="199.1" transform="rotate(-90 252 199.1)">U3</text>
<text x="253.8" y="200" transform="rotate(-90 253.8 200)">U10</text>
</g>
<g font-size="1.7" fill="#004080">
<text x="216.7" y="44.6">A0</text>
<text x="216.7" y="46.5">A1</text>
<text x="257.2" y="44.6">DQ0</text>
<text x="257.2" y="46.5">DQ1</text>
<text x="216.7" y="48.3">A2</text>
<text x="216.7" y="50.1">A3</text>
<text x="216.7" y="51.9">A4</text>
<text x="216.7" y="53.8">A5</text>
<text x="257.2" y="48.3">DQ2</text>
<text x="257.2" y="50.1">DQ3</text>
<text x="257.2" y="51.9">DQ4</text>
<text x="257.2" y="53.8">DQ5</text>
<text x="216.7" y="55.6">A6</text>
<text x="216.7" y="57.4">A7</text>
<text x="216.7" y="59.2">A8</text>
<text x="257.2" y="55.6">DQ6</text>
<text x="257.2" y="57.4">DQ7</text>
<text x="216.7" y="61.1">A9</text>
<text x="216.7" y="62.9">A10_AP</text>
<text x="216.7" y="64.7">A11</text>
<text x="256.2" y="64.7">DQ10</text>
<text x="257.2" y="61.1">DQ8</text>
<text x="257.2" y="62.9">DQ9</text>
<text x="216.7" y="66.6">A12_BCN</text>
<text x="216.7" y="68.4">A13</text>
<text x="216.7" y="70.2">A14</text>
<text x="256.2" y="66.6">DQ11</text>
<text x="256.2" y="68.4">DQ12</text>
<text x="256.2" y="70.2">DQ13</text>
<text x="216.7" y="77.5">BA0</text>
<text x="256.2" y="72.1">DQ14</text>
<text x="256.2" y="73.9">DQ15</text>
<text x="256.2" y="77.5">DQ16</text>
<text x="216.7" y="79.4">BA1</text>
<text x="216.7" y="81.2">BA2</text>
<text x="256.2" y="79.4">DQ17</text>
<text x="256.2" y="81.2">DQ18</text>
<text x="256.2" y="83">DQ19</text>
<text x="216.7" y="88.5">CS_L</text>
<text x="216.7" y="84.9">ODT</text>
<text x="256.2" y="84.9">DQ20</text>
<text x="256.2" y="86.7">DQ21</text>
<text x="256.2" y="88.5">DQ22</text>
<text x="216.7" y="92.2">RAS_L</text>
<text x="216.7" y="95.8">CAS_L</text>
<text x="256.2" y="90.3">DQ23</text>
<text x="256.2" y="94">DQ24</text>
<text x="256.2" y="95.8">DQ25</text>
<text x="216.7" y="99.5">WE_L</text>
<text x="256.2" y="97.7">DQ26</text>
<text x="256.2" y="99.5">DQ27</text>
<text x="256.2" y="101.3">DQ28</text>
<text x="216.7" y="106.8">DQS0</text>
<text x="256.2" y="103.1">DQ29</text>
<text x="256.2" y="105">DQ30</text>
<text x="256.2" y="106.8">DQ31</text>
<text x="216.7" y="108.6">DQS0_L</text>
<text x="216.7" y="112.3">DQS1</text>
<text x="216.7" y="114.1">DQS1_L</text>
<text x="216.7" y="117.8">DQS2</text>
<text x="216.7" y="119.6">DQS2_L</text>
<text x="253.6" y="117.8">VREFDQ</text>
<text x="253.8" y="114.1">VREFCA</text>
<text x="216.7" y="123.3">DQS3</text>
<text x="216.7" y="125.1">DQS3_L</text>
<text x="257.3" y="121.4">ZQ0</text>
<text x="257.3" y="123.3">ZQ1</text>
<text x="256.1" y="130.6">VDD1</text>
<text x="216.7" y="132.4">DM0</text>
<text x="216.7" y="134.2">DM1</text>
<text x="216.7" y="136.1">DM2</text>
<text x="216.7" y="137.9">DM3</text>
<text x="256.1" y="132.4">VDD2</text>
<text x="256.1" y="134.2">VDD3</text>
<text x="256.1" y="136.1">VDD4</text>
<text x="256.1" y="137.9">VDD5</text>
<text x="216.7" y="143.4">CKE</text>
<text x="256.1" y="139.7">VDD6</text>
<text x="256.1" y="141.5">VDD7</text>
<text x="256.1" y="143.4">VDD8</text>
<text x="216.7" y="148.9">CK</text>
<text x="254.8" y="147">VDDQ1</text>
<text x="254.8" y="148.9">VDDQ2</text>
<text x="216.7" y="152.5">CK_L</text>
<text x="254.8" y="150.7">VDDQ3</text>
<text x="254.8" y="152.5">VDDQ4</text>
<text x="254.8" y="154.3">VDDQ5</text>
<text x="216.7" y="158">RESET_L</text>
<text x="254.8" y="156.2">VDDQ6</text>
<text x="254.8" y="158">VDDQ7</text>
<text x="254.8" y="159.8">VDDQ8</text>
<text x="254.8" y="161.7">VDDQ9</text>
<text x="216.7" y="167.2">NF</text>
<text x="216.7" y="165.3">RFU1</text>
<text x="216.7" y="163.5">RFU2</text>
<text x="253.9" y="163.5">VDDQ10</text>
<text x="253.9" y="165.3">VDDQ11</text>
<text x="253.9" y="167.2">VDDQ12</text>
<text x="216.7" y="170.8">VSS1</text>
<text x="216.7" y="172.6">VSS2</text>
<text x="253.9" y="169">VDDQ13</text>
<text x="253.9" y="170.8">VDDQ14</text>
<text x="253.9" y="172.6">VDDQ15</text>
<text x="216.7" y="174.5">VSS3</text>
<text x="216.7" y="176.3">VSS4</text>
<text x="216.7" y="178.1">VSS5</text>
<text x="216.7" y="180">VSS6</text>
<text x="253.9" y="174.5">VDDQ16</text>
<text x="253.9" y="176.3">VDDQ17</text>
<text x="253.9" y="178.1">VDDQ18</text>
<text x="253.9" y="180">VDDQ19</text>
<text x="216.7" y="181.8">VSS7</text>
<text x="216.7" y="183.6">VSS8</text>
<text x="216.7" y="185.4">VSS9</text>
<text x="253.9" y="181.8">VDDQ20</text>
<text x="216.7" y="187.3">VSS10</text>
<text x="220.2" y="194.8" transform="rotate(-90 220.2 194.8)">VSSQ1</text>
<text x="222" y="194.8" transform="rotate(-90 222 194.8)">VSSQ2</text>
<text x="223.9" y="194.8" transform="rotate(-90 223.9 194.8)">VSSQ3</text>
<text x="225.7" y="194.8" transform="rotate(-90 225.7 194.8)">VSSQ4</text>
<text x="227.5" y="194.8" transform="rotate(-90 227.5 194.8)">VSSQ5</text>
<text x="229.4" y="194.8" transform="rotate(-90 229.4 194.8)">VSSQ6</text>
<text x="231.2" y="194.8" transform="rotate(-90 231.2 194.8)">VSSQ7</text>
<text x="233" y="194.8" transform="rotate(-90 233 194.8)">VSSQ8</text>
<text x="234.8" y="194.8" transform="rotate(-90 234.8 194.8)">VSSQ9</text>
<text x="236.7" y="194.8" transform="rotate(-90 236.7 194.8)">VSSQ10</text>
<text x="238.5" y="194.8" transform="rotate(-90 238.5 194.8)">VSSQ11</text>
<text x="240.3" y="194.8" transform="rotate(-90 240.3 194.8)">VSSQ12</text>
<text x="242.1" y="194.8" transform="rotate(-90 242.1 194.8)">VSSQ13</text>
<text x="244" y="194.8" transform="rotate(-90 244 194.8)">VSSQ14</text>
<text x="245.8" y="194.8" transform="rotate(-90 245.8 194.8)">VSSQ15</text>
<text x="247.6" y="194.8" transform="rotate(-90 247.6 194.8)">VSSQ16</text>
<text x="249.5" y="194.8" transform="rotate(-90 249.5 194.8)">VSSQ17</text>
<text x="251.3" y="194.8" transform="rotate(-90 251.3 194.8)">VSSQ18</text>
<text x="253.1" y="194.8" transform="rotate(-90 253.1 194.8)">VSSQ19</text>
<text x="255" y="194.8" transform="rotate(-90 255 194.8)">VSSQ20</text>
</g>
<g font-size="1.6" fill="#f00">
<text x="141.4" y="26.2">DDR_DQ[31:0]</text>
<text x="171.9" y="26">7</text>
<text x="135.3" y="38.8">7</text>
<text x="142.1" y="39">DDR_A[14:0]</text>
<text x="195.9" y="43.5">DDR_A0</text>
<text x="195.9" y="45.4">DDR_A1</text>
<text x="195.9" y="47.2">DDR_A2</text>
<text x="274.7" y="43.5">DDR_DQ0</text>
<text x="274.7" y="45.4">DDR_DQ1</text>
<text x="274.7" y="47.2">DDR_DQ2</text>
<text x="195.9" y="49">DDR_A3</text>
<text x="195.9" y="50.8">DDR_A4</text>
<text x="195.9" y="52.7">DDR_A5</text>
<text x="274.7" y="49">DDR_DQ3</text>
<text x="274.7" y="50.8">DDR_DQ4</text>
<text x="274.7" y="52.7">DDR_DQ5</text>
<text x="195.9" y="54.5">DDR_A6</text>
<text x="195.9" y="56.3">DDR_A7</text>
<text x="195.9" y="58.1">DDR_A8</text>
<text x="195.9" y="60">DDR_A9</text>
<text x="274.7" y="54.5">DDR_DQ6</text>
<text x="274.7" y="56.3">DDR_DQ7</text>
<text x="274.7" y="60">DDR_DQ8</text>
<text x="194.9" y="61.8">DDR_A10</text>
<text x="194.9" y="63.6">DDR_A11</text>
<text x="194.9" y="65.5">DDR_A12</text>
<text x="274.7" y="61.8">DDR_DQ9</text>
<text x="274.7" y="63.6">DDR_DQ10</text>
<text x="274.7" y="65.5">DDR_DQ11</text>
<text x="194.9" y="67.3">DDR_A13</text>
<text x="194.9" y="69.1">DDR_A14</text>
<text x="274.7" y="67.3">DDR_DQ12</text>
<text x="274.7" y="69.1">DDR_DQ13</text>
<text x="274.7" y="71">DDR_DQ14</text>
<text x="148.1" y="77.2">7</text>
<text x="156.7" y="77.4">DDR_BA0</text>
<text x="274.7" y="72.8">DDR_DQ15</text>
<text x="274.7" y="76.4">DDR_DQ16</text>
<text x="148.1" y="79">7</text>
<text x="148.1" y="80.8">7</text>
<text x="156.7" y="79.2">DDR_BA1</text>
<text x="156.7" y="81">DDR_BA2</text>
<text x="274.7" y="78.3">DDR_DQ17</text>
<text x="274.7" y="80.1">DDR_DQ18</text>
<text x="274.7" y="81.9">DDR_DQ19</text>
<text x="274.7" y="83.8">DDR_DQ20</text>
<text x="148.1" y="84.5">7</text>
<text x="148.1" y="88.2">7</text>
<text x="156.7" y="84.7">DDR_ODT</text>
<text x="156.7" y="88.3">DDR_CS_L</text>
<text x="274.7" y="85.6">DDR_DQ21</text>
<text x="274.7" y="87.4">DDR_DQ22</text>
<text x="274.7" y="89.2">DDR_DQ23</text>
<text x="148.1" y="91.8">7</text>
<text x="148.1" y="95.5">7</text>
<text x="154.9" y="92">DDR_RAS_L</text>
<text x="154.9" y="95.7">DDR_CAS_L</text>
<text x="274.7" y="92.9">DDR_DQ24</text>
<text x="274.7" y="94.7">DDR_DQ25</text>
<text x="148.1" y="99.1">7</text>
<text x="154.9" y="99.3">DDR_WE_L</text>
<text x="274.7" y="96.6">DDR_DQ26</text>
<text x="274.7" y="98.4">DDR_DQ27</text>
<text x="274.7" y="100.2">DDR_DQ28</text>
<text x="148.1" y="106.4">7</text>
<text x="153.1" y="106.6">DDR_DQS_P0</text>
<text x="274.7" y="102">DDR_DQ29</text>
<text x="274.7" y="103.9">DDR_DQ30</text>
<text x="274.7" y="105.7">DDR_DQ31</text>
<text x="148.1" y="108.3">7</text>
<text x="148.1" y="111.9">7</text>
<text x="148.1" y="113.8">7</text>
<text x="153.1" y="108.5">DDR_DQS_N0</text>
<text x="153.1" y="112.1">DDR_DQS_P1</text>
<text x="153.1" y="113.9">DDR_DQS_N1</text>
<text x="148.1" y="117.4">7</text>
<text x="148.1" y="119.3">7</text>
<text x="153.1" y="117.6">DDR_DQS_P2</text>
<text x="153.1" y="119.4">DDR_DQS_N2</text>
<text x="148.1" y="122.9">7</text>
<text x="148.1" y="124.7">7</text>
<text x="153.1" y="123.1">DDR_DQS_P3</text>
<text x="153.1" y="124.9">DDR_DQS_N3</text>
<text x="148.1" y="132.1">7</text>
<text x="148.1" y="133.9">7</text>
<text x="148.1" y="135.7">7</text>
<text x="148.1" y="137.5">7</text>
<text x="156.7" y="132.2">DDR_DM0</text>
<text x="156.7" y="134.1">DDR_DM1</text>
<text x="156.7" y="135.9">DDR_DM2</text>
<text x="156.7" y="137.7">DDR_DM3</text>
<text x="148.1" y="143">7</text>
<text x="156.7" y="143.2">DDR_CKE</text>
<text x="148.1" y="148.5">7</text>
<text x="154.9" y="148.7">DDR_CLK_P</text>
<text x="148.1" y="152.2">7</text>
<text x="154.9" y="152.4">DDR_CLK_N</text>
<text x="148.1" y="157.6">7</text>
<text x="154.9" y="157.8">DDR_RST_L</text>
</g>
<g font-size="1.6">
<text x="326.8" y="99.7">1P35V</text>
<text x="281.1" y="125.3">1P35V</text>
<text x="292.6" y="155.1">DNI</text>
<text x="301.8" y="264.8">Title</text>
<text x="301.8" y="270.3">Size</text>
<text x="301.8" y="275.8">Date:</text>
<text x="303.6" y="272.1">C</text>
<text x="309.1" y="270.3">Document Number</text>
<text x="311.3" y="275.8">Thursday, January 02, 2014</text>
<text x="338.3" y="275.8">Sheet</text>
<text x="347.5" y="275.8">8</text>
<text x="353" y="275.8">of</text>
<text x="358.4" y="275.8">17</text>
<text x="362.1" y="270.3">Rev</text>
<text x="363.9" y="272.1">1</text>
</g>
<g font-size="1.6" fill="#000080">
<text x="332.1" y="107.5">R69</text>
<text x="332.1" y="109.7">1K</text>
<text x="313.6" y="117.2">C95</text>
<text x="313.6" y="120">10nF</text>
<text x="321.9" y="116.7">C96</text>
<text x="290.8" y="122.2">R120</text>
<text x="290.8" y="120.4">R119</text>
<text x="298.1" y="122.2">240</text>
<text x="298.1" y="120.4">240</text>
<text x="321.9" y="120.4">0.1UF</text>
<text x="332.1" y="120.4">R70</text>
<text x="332.1" y="122.5">1K</text>
<text x="287.1" y="129.5">C97</text>
<text x="292.6" y="129.5">4.7UF</text>
<text x="287.1" y="136.8">C99</text>
<text x="287.1" y="133.1">C98</text>
<text x="292.6" y="136.8">4.7UF</text>
<text x="292.6" y="133.1">4.7UF</text>
<text x="287.1" y="142.3">C100</text>
<text x="292.6" y="142.3">0.47UF</text>
<text x="195.7" y="149.6">R115</text>
<text x="203" y="149.6">80.6</text>
<text x="287.1" y="145.9">C101</text>
<text x="287.1" y="149.6">C102</text>
<text x="292.6" y="145.9">0.47UF</text>
<text x="292.6" y="149.6">0.47UF</text>
<text x="287.1" y="153.3">C103</text>
<text x="292.6" y="153.3">0.47UF</text>
<text x="287.1" y="158.7">C104</text>
<text x="292.6" y="158.7">0.047UF</text>
<text x="287.1" y="162.4">C105</text>
<text x="287.1" y="166.1">C106</text>
<text x="292.6" y="162.4">0.047UF</text>
<text x="292.6" y="166.1">0.047UF</text>
<text x="287.1" y="173.4">C108</text>
<text x="287.1" y="169.7">C107</text>
<text x="292.6" y="173.4">0.047UF</text>
<text x="292.6" y="169.7">0.047UF</text>
<text x="287.1" y="177">C109</text>
<text x="292.6" y="177">0.047UF</text>
<text x="287.1" y="180.7">C110</text>
<text x="287.1" y="184.4">C111</text>
<text x="292.6" y="180.7">0.047UF</text>
<text x="292.6" y="184.4">0.047UF</text>
<text x="287.1" y="191.7">C113</text>
<text x="287.1" y="188">C112</text>
<text x="292.6" y="191.7">0.047UF</text>
<text x="292.6" y="188">0.047UF</text>
</g>
<g font-size="1.3">
<text x="38.4" y="1.4">5</text>
<text x="111.5" y="1.4">4</text>
<text x="184.7" y="1.4">3</text>
<text x="257.9" y="1.4">2</text>
<text x="331" y="1.4">1</text>
<text x=".5" y="37.3">D</text>
<text x="368" y="37.3">D</text>
<text x=".5" y="105.9">C</text>
<text x="368" y="105.9">C</text>
<text x=".5" y="174.5">B</text>
<text x="368" y="174.5">B</text>
<text x=".5" y="243">A</text>
<text x="368" y="243">A</text>
<text x="38.4" y="277.5">5</text>
<text x="111.5" y="277.5">4</text>
<text x="184.7" y="277.5">3</text>
<text x="257.9" y="277.5">2</text>
<text x="331" y="277.5">1</text>
</g>
</svg>
